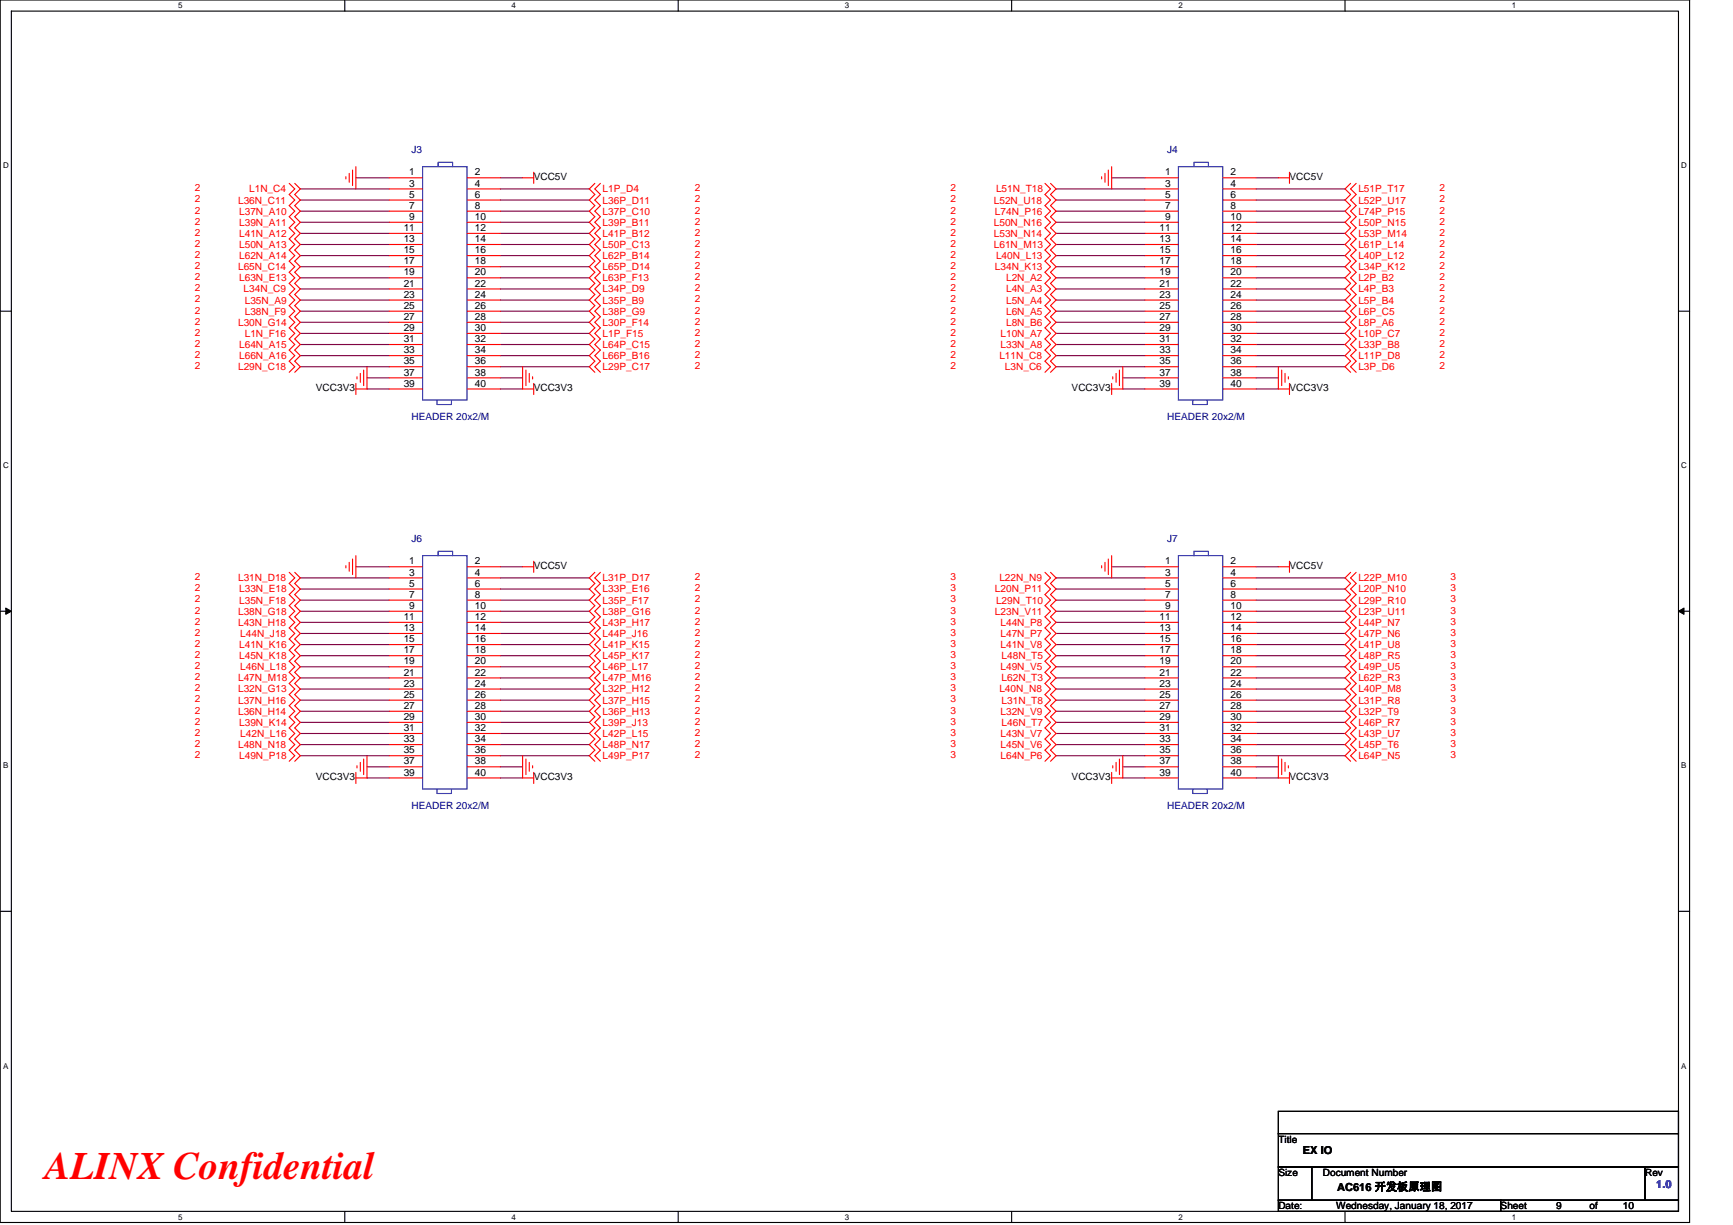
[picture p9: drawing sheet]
<svg xmlns="http://www.w3.org/2000/svg" width="297mm" height="210mm" viewBox="0 0 297 210" stroke-linecap="round" stroke-linejoin="round" font-family="sans-serif">
<path d="M0 0h289.6v209.5h-289.6zM1.9 1.9h285.8v205.7h-285.8z" fill="none" stroke="#000" stroke-width=".19"/>
<g fill="#fff">
<path d="M30.5 .2h.8v1.5h-.8z"/>
<path d="M30.5 207.8h.8v1.6h-.8z"/>
</g>
<path d="M59.1 0v1.9M59.1 207.6v1.9" fill="none" stroke="#000" stroke-width=".19"/>
<g fill="#fff">
<path d="M87.7 .2h.7v1.5h-.7z"/>
<path d="M87.7 207.8h.7v1.6h-.7z"/>
</g>
<path d="M116.2 0v1.9M116.2 207.6v1.9" fill="none" stroke="#000" stroke-width=".19"/>
<g fill="#fff">
<path d="M144.8 .2h.8v1.5h-.8z"/>
<path d="M144.8 207.8h.8v1.6h-.8z"/>
</g>
<path d="M173.4 0v1.9M173.4 207.6v1.9" fill="none" stroke="#000" stroke-width=".19"/>
<g fill="#fff">
<path d="M202 .2h.7v1.5h-.7z"/>
<path d="M202 207.8h.7v1.6h-.7z"/>
</g>
<path d="M230.5 0v1.9M230.5 207.6v1.9" fill="none" stroke="#000" stroke-width=".19"/>
<g fill="#fff">
<path d="M259.1 .2h.8v1.5h-.8z"/>
<path d="M259.1 207.8h.8v1.6h-.8z"/>
<path d="M.5 27.6h1v1.5h-1z"/>
<path d="M288.2 27.6h1v1.5h-1z"/>
<path d="M.5 79.1h1v1.5h-1z"/>
<path d="M288.2 79.1h1v1.5h-1z"/>
</g>
<path d="M0 53.3h1.9M287.7 53.3h1.9" fill="none" stroke="#000" stroke-width=".19"/>
<g fill="#fff">
<path d="M.5 130.5h.9v1.5h-.9z"/>
<path d="M288.2 130.5h.9v1.5h-.9z"/>
</g>
<path d="M0 104.8h1.9M287.7 104.8h1.9" fill="none" stroke="#000" stroke-width=".19"/>
<path d="M1 104.2l.9 .6-.9 .5zM287.7 104.8l.9-.6v1.1z" fill="#000" stroke="#000" stroke-width=".17"/>
<g fill="#fff">
<path d="M.5 181.9h.9v1.6h-.9z"/>
<path d="M288.2 181.9h.9v1.6h-.9z"/>
</g>
<path d="M0 156.2h1.9M287.7 156.2h1.9M219.1 190.5h68.6v3.8h-68.6zM219.1 194.3h68.6v5.7h-68.6zM219.1 200h5.7v5.7h-5.7zM219.1 205.7h38.1v1.9h-38.1zM224.8 200h57.2v5.7h-57.2zM257.2 205.7h30.5v1.9h-30.5zM282 200h5.7v5.7h-5.7z" fill="none" stroke="#000" stroke-width=".19"/>
<g fill="none" stroke="#800040" stroke-width=".19">
<path d="M51.5 32.4h15.2M51.5 34.3h15.2M51.5 36.2h15.2M51.5 38.1h15.2M61 30.5h5.7M85.8 32.4h15.2M85.8 34.3h15.2M85.8 36.2h15.2M85.8 38.1h15.2M85.8 30.5h3.8M181 32.4h15.3M181 34.3h15.3"/>
<path d="M181 36.2h15.3M181 38.1h15.3M190.5 30.5h5.8M215.3 30.5h3.8M215.3 32.4h15.2M215.3 34.3h15.2M215.3 36.2h15.2M215.3 38.1h15.2M51.5 40h15.2M51.5 41.9h15.2M51.5 43.8h15.2M51.5 45.7h15.2"/>
<path d="M51.5 47.6h15.2M51.5 49.5h15.2M51.5 51.4h15.2M51.5 53.3h15.2M51.5 55.2h15.2M51.5 57.1h15.2M51.5 59.1h15.2M85.8 40h15.2M85.8 41.9h15.2M85.8 43.8h15.2M85.8 45.7h15.2M85.8 47.6h15.2"/>
<path d="M85.8 49.5h15.2M85.8 51.4h15.2M85.8 53.3h15.2M85.8 55.2h15.2M85.8 57.1h15.2M85.8 59.1h15.2M181 40h15.3M181 41.9h15.3M181 43.8h15.3M181 45.7h15.3M181 47.6h15.3M181 49.5h15.3"/>
<path d="M181 51.4h15.3M181 53.3h15.3M181 55.2h15.3M181 57.1h15.3M181 59.1h15.3M215.3 40h15.2M215.3 41.9h15.2M215.3 43.8h15.2M215.3 45.7h15.2M215.3 47.6h15.2M215.3 49.5h15.2M215.3 51.4h15.2"/>
<path d="M215.3 53.3h15.2M215.3 55.2h15.2M215.3 57.1h15.2M215.3 59.1h15.2M51.5 62.9h15.2M51.5 61h15.2M62.9 66.7h3.8M62.9 64.8h3.8M85.8 61h15.2M85.8 62.9h15.2M85.8 64.8h3.8M85.8 66.7h3.8"/>
<path d="M181 61h15.3M181 62.9h15.3M192.4 66.7h3.9M192.4 64.8h3.9M215.3 64.8h3.8M215.3 66.7h3.8M215.3 61h15.2M215.3 62.9h15.2M51.5 99.1h15.2M61 97.2h5.7M85.8 99.1h15.2M85.8 97.2h3.8"/>
<path d="M181 99.1h15.3M190.5 97.2h5.8M215.3 97.2h3.8M215.3 99.1h15.2M51.5 101h15.2M51.5 102.9h15.2M51.5 104.8h15.2M51.5 106.7h15.2M51.5 108.6h15.2M51.5 110.5h15.2M51.5 112.4h15.2M51.5 114.3h15.2"/>
<path d="M51.5 116.2h15.2M51.5 118.1h15.2M85.8 101h15.2M85.8 102.9h15.2M85.8 104.8h15.2M85.8 106.7h15.2M85.8 108.6h15.2M85.8 110.5h15.2M85.8 112.4h15.2M85.8 114.3h15.2M85.8 116.2h15.2M85.8 118.1h15.2"/>
<path d="M181 101h15.3M181 102.9h15.3M181 104.8h15.3M181 106.7h15.3M181 108.6h15.3M181 110.5h15.3M181 112.4h15.3M181 114.3h15.3M181 116.2h15.3M181 118.1h15.3M215.3 101h15.2M215.3 102.9h15.2"/>
<path d="M215.3 104.8h15.2M215.3 106.7h15.2M215.3 108.6h15.2M215.3 110.5h15.2M215.3 112.4h15.2M215.3 114.3h15.2M215.3 116.2h15.2M215.3 118.1h15.2M51.5 120h15.2M51.5 121.9h15.2M51.5 123.8h15.2M51.5 125.7h15.2"/>
<path d="M51.5 127.6h15.2M51.5 129.5h15.2M62.9 133.3h3.8M62.9 131.4h3.8M85.8 120h15.2M85.8 121.9h15.2M85.8 123.8h15.2M85.8 125.7h15.2M85.8 127.6h15.2M85.8 129.5h15.2M85.8 131.4h3.8M85.8 133.3h3.8"/>
<path d="M181 120h15.3M181 121.9h15.3M181 123.8h15.3M181 125.7h15.3M181 127.6h15.3M181 129.5h15.3M192.4 133.3h3.9M192.4 131.4h3.9M215.3 131.4h3.8M215.3 133.3h3.8M215.3 120h15.2M215.3 121.9h15.2"/>
<path d="M215.3 123.8h15.2M215.3 125.7h15.2M215.3 127.6h15.2M215.3 129.5h15.2"/>
</g>
<g fill="none" stroke="#f00" stroke-width=".19">
<path d="M49.6 31.4l.9 1-.9 .9 .9 1-.9 .9 .9 1-.9 .9 .9 1-.9 1 .9 .9-.9 1 .9 .9-.9 1 .9 .9-.9 1 .9 .9-.9 1 .9 .9-.9 1 .9 .9-.9 1 .9 .9-.9 1 .9 .9-.9 1 .9 .9-.9 1 .9 .9-.9 1 .9 1-.9 .9 .9 1-.9 .9 .9 1-.9 .9M50.5 31.4l1 1-1 .9 1 1-1 .9 1 1-1 .9 1 1-1 1 1 .9-1 1 1 .9-1 1 1 .9-1 1 1 .9-1 1 1 .9-1 1 1 .9-1 1 1 .9-1 1 1 .9-1 1 1 .9-1 1 1 .9-1 1 1 1-1 .9 1 1-1 .9 1 1-1 .9M59.3 30.3v.4M59.9 29.7v1.5M60.4 29.1v2.7M61 28.6v3.8M66.7 30.5h5.7M66.7 32.4h5.7M66.7 34.3h5.7M66.7 36.2h5.7M66.7 38.1h5.7M80 30.5h5.8"/>
<path d="M80 32.4h5.8M80 34.3h5.8M80 36.2h5.8M80 38.1h5.8M89.6 30.5h1.9M91.5 29.5v1.9M102 31.4l-1 1 1 .9-1 1 1 .9-1 1 1 .9-1 1 1 1-1 .9 1 1-1 .9 1 1-1 .9 1 1-1 .9 1 1-1 .9 1 1-1 .9 1 1-1 .9 1 1-1 .9 1 1-1 .9 1 1-1 .9 1 1-1 1 1 .9-1 1 1 .9-1 1 1 .9M102.9 31.4l-.9 1 .9 .9-.9 1 .9 .9-.9 1 .9 .9-.9 1 .9 1-.9 .9 .9 1-.9 .9 .9 1-.9 .9 .9 1-.9 .9 .9 1-.9 .9 .9 1-.9 .9 .9 1-.9 .9 .9 1-.9 .9 .9 1-.9 .9 .9 1-.9 .9 .9 1-.9 1 .9 .9-.9 1 .9 .9-.9 1 .9 .9M179.1 31.4l1 1-1 .9 1 1-1 .9 1 1-1 .9 1 1-1 1 1 .9-1 1 1 .9-1 1 1 .9-1 1 1 .9-1 1 1 .9-1 1 1 .9-1 1 1 .9-1 1 1 .9-1 1 1 .9-1 1 1 .9-1 1 1 1-1 .9 1 1-1 .9 1 1-1 .9M180.1 31.4l.9 1-.9 .9 .9 1-.9 .9 .9 1-.9 .9 .9 1-.9 1 .9 .9-.9 1 .9 .9-.9 1 .9 .9-.9 1 .9 .9-.9 1 .9 .9-.9 1 .9 .9-.9 1 .9 .9-.9 1 .9 .9-.9 1 .9 .9-.9 1 .9 .9-.9 1 .9 1-.9 .9 .9 1-.9 .9 .9 1-.9 .9M188.8 30.3v.4M189.4 29.7v1.5"/>
<path d="M190 29.1v2.7M190.5 28.6v3.8M196.3 30.5h5.7M196.3 32.4h5.7M196.3 34.3h5.7M196.3 36.2h5.7M196.3 38.1h5.7M209.6 30.5h5.7M209.6 32.4h5.7M209.6 34.3h5.7M209.6 36.2h5.7M209.6 38.1h5.7"/>
<path d="M219.1 30.5h1.9M221 29.5v1.9M231.5 31.4l-1 1 1 .9-1 1 1 .9-1 1 1 .9-1 1 1 1-1 .9 1 1-1 .9 1 1-1 .9 1 1-1 .9 1 1-1 .9 1 1-1 .9 1 1-1 .9 1 1-1 .9 1 1-1 .9 1 1-1 .9 1 1-1 1 1 .9-1 1 1 .9-1 1 1 .9M232.4 31.4l-.9 1 .9 .9-.9 1 .9 .9-.9 1 .9 .9-.9 1 .9 1-.9 .9 .9 1-.9 .9 .9 1-.9 .9 .9 1-.9 .9 .9 1-.9 .9 .9 1-.9 .9 .9 1-.9 .9 .9 1-.9 .9 .9 1-.9 .9 .9 1-.9 .9 .9 1-.9 1 .9 .9-.9 1 .9 .9-.9 1 .9 .9M66.7 40h5.7M66.7 41.9h5.7M66.7 43.8h5.7M66.7 45.7h5.7M66.7 47.6h5.7M66.7 49.5h5.7M66.7 51.4h5.7M66.7 53.3h5.7"/>
<path d="M66.7 55.2h5.7M66.7 57.1h5.7M66.7 59.1h5.7M80 40h5.8M80 41.9h5.8M80 43.8h5.8M80 45.7h5.8M80 47.6h5.8M80 49.5h5.8M80 51.4h5.8M80 53.3h5.8M80 55.2h5.8"/>
<path d="M80 57.1h5.8M80 59.1h5.8M196.3 40h5.7M196.3 41.9h5.7M196.3 43.8h5.7M196.3 45.7h5.7M196.3 47.6h5.7M196.3 49.5h5.7M196.3 51.4h5.7M196.3 53.3h5.7M196.3 55.2h5.7M196.3 57.1h5.7"/>
<path d="M196.3 59.1h5.7M209.6 40h5.7M209.6 41.9h5.7M209.6 43.8h5.7M209.6 45.7h5.7M209.6 47.6h5.7M209.6 49.5h5.7M209.6 51.4h5.7M209.6 53.3h5.7M209.6 55.2h5.7M209.6 57.1h5.7M209.6 59.1h5.7"/>
<path d="M61 65.7v1.9M61.2 64.6v.4M61.8 64v1.5M62.3 63.4v2.7M62.9 62.9v3.8h-1.9M66.7 61h5.7M66.7 62.9h5.7M66.7 64.8h5.7M66.7 66.7h5.7M80 61h5.8M80 62.9h5.8M80 64.8h5.8"/>
<path d="M80 66.7h5.8M89.6 62.9v3.8h1.9M90.1 63.4v2.7M90.7 64v1.5M91.3 64.6v.4M91.5 65.7v1.9M190.5 65.7v1.9M190.7 64.6v.4M191.3 64v1.5M191.9 63.4v2.7M192.4 62.9v3.8h-1.9M196.3 61h5.7"/>
<path d="M196.3 62.9h5.7M196.3 64.8h5.7M196.3 66.7h5.7M209.6 61h5.7M209.6 62.9h5.7M209.6 64.8h5.7M209.6 66.7h5.7M219.1 62.9v3.8h1.9M219.7 63.4v2.7M220.3 64v1.5M220.8 64.6v.4M221 65.7v1.9"/>
<path d="M49.6 98.1l.9 1-.9 .9 .9 1-.9 .9 .9 1-.9 .9 .9 1-.9 .9 .9 1-.9 .9 .9 1-.9 .9 .9 1-.9 .9 .9 1-.9 .9 .9 1-.9 1 .9 .9-.9 1 .9 .9-.9 1 .9 .9-.9 1 .9 .9-.9 1 .9 .9-.9 1 .9 .9-.9 1 .9 .9-.9 1 .9 .9-.9 1M50.5 98.1l1 1-1 .9 1 1-1 .9 1 1-1 .9 1 1-1 .9 1 1-1 .9 1 1-1 .9 1 1-1 .9 1 1-1 .9 1 1-1 1 1 .9-1 1 1 .9-1 1 1 .9-1 1 1 .9-1 1 1 .9-1 1 1 .9-1 1 1 .9-1 1 1 .9-1 1M59.3 97v.3M59.9 96.4v1.5M60.4 95.8v2.7M61 95.3v3.8M66.7 97.2h5.7M66.7 99.1h5.7M80 97.2h5.8M80 99.1h5.8M89.6 97.2h1.9M91.5 96.2v1.9"/>
<path d="M102 98.1l-1 1 1 .9-1 1 1 .9-1 1 1 .9-1 1 1 .9-1 1 1 .9-1 1 1 .9-1 1 1 .9-1 1 1 .9-1 1 1 1-1 .9 1 1-1 .9 1 1-1 .9 1 1-1 .9 1 1-1 .9 1 1-1 .9 1 1-1 .9 1 1-1 .9 1 1M102.9 98.1l-.9 1 .9 .9-.9 1 .9 .9-.9 1 .9 .9-.9 1 .9 .9-.9 1 .9 .9-.9 1 .9 .9-.9 1 .9 .9-.9 1 .9 .9-.9 1 .9 1-.9 .9 .9 1-.9 .9 .9 1-.9 .9 .9 1-.9 .9 .9 1-.9 .9 .9 1-.9 .9 .9 1-.9 .9 .9 1-.9 .9 .9 1M179.1 98.1l1 1-1 .9 1 1-1 .9 1 1-1 .9 1 1-1 .9 1 1-1 .9 1 1-1 .9 1 1-1 .9 1 1-1 .9 1 1-1 1 1 .9-1 1 1 .9-1 1 1 .9-1 1 1 .9-1 1 1 .9-1 1 1 .9-1 1 1 .9-1 1 1 .9-1 1M180.1 98.1l.9 1-.9 .9 .9 1-.9 .9 .9 1-.9 .9 .9 1-.9 .9 .9 1-.9 .9 .9 1-.9 .9 .9 1-.9 .9 .9 1-.9 .9 .9 1-.9 1 .9 .9-.9 1 .9 .9-.9 1 .9 .9-.9 1 .9 .9-.9 1 .9 .9-.9 1 .9 .9-.9 1 .9 .9-.9 1 .9 .9-.9 1M188.8 97v.3M189.4 96.4v1.5M190 95.8v2.7M190.5 95.3v3.8M196.3 97.2h5.7M196.3 99.1h5.7M209.6 97.2h5.7M209.6 99.1h5.7"/>
<path d="M219.1 97.2h1.9M221 96.2v1.9M231.5 98.1l-1 1 1 .9-1 1 1 .9-1 1 1 .9-1 1 1 .9-1 1 1 .9-1 1 1 .9-1 1 1 .9-1 1 1 .9-1 1 1 1-1 .9 1 1-1 .9 1 1-1 .9 1 1-1 .9 1 1-1 .9 1 1-1 .9 1 1-1 .9 1 1-1 .9 1 1M232.4 98.1l-.9 1 .9 .9-.9 1 .9 .9-.9 1 .9 .9-.9 1 .9 .9-.9 1 .9 .9-.9 1 .9 .9-.9 1 .9 .9-.9 1 .9 .9-.9 1 .9 1-.9 .9 .9 1-.9 .9 .9 1-.9 .9 .9 1-.9 .9 .9 1-.9 .9 .9 1-.9 .9 .9 1-.9 .9 .9 1-.9 .9 .9 1M66.7 101h5.7M66.7 102.9h5.7M66.7 104.8h5.7M66.7 106.7h5.7M66.7 108.6h5.7M66.7 110.5h5.7M66.7 112.4h5.7M66.7 114.3h5.7"/>
<path d="M66.7 116.2h5.7M66.7 118.1h5.7M80 101h5.8M80 102.9h5.8M80 104.8h5.8M80 106.7h5.8M80 108.6h5.8M80 110.5h5.8M80 112.4h5.8M80 114.3h5.8M80 116.2h5.8M80 118.1h5.8"/>
<path d="M196.3 101h5.7M196.3 102.9h5.7M196.3 104.8h5.7M196.3 106.7h5.7M196.3 108.6h5.7M196.3 110.5h5.7M196.3 112.4h5.7M196.3 114.3h5.7M196.3 116.2h5.7M196.3 118.1h5.7M209.6 101h5.7M209.6 102.9h5.7"/>
<path d="M209.6 104.8h5.7M209.6 106.7h5.7M209.6 108.6h5.7M209.6 110.5h5.7M209.6 112.4h5.7M209.6 114.3h5.7M209.6 116.2h5.7M209.6 118.1h5.7M61 132.4v1.9M61.2 131.3v.3M61.8 130.7v1.5M62.3 130.1v2.7"/>
<path d="M62.9 129.5v3.8h-1.9M66.7 120h5.7M66.7 121.9h5.7M66.7 123.8h5.7M66.7 125.7h5.7M66.7 127.6h5.7M66.7 129.5h5.7M66.7 131.4h5.7M66.7 133.3h5.7M80 120h5.8M80 121.9h5.8M80 123.8h5.8"/>
<path d="M80 125.7h5.8M80 127.6h5.8M80 129.5h5.8M80 131.4h5.8M80 133.3h5.8M89.6 129.5v3.8h1.9M90.1 130.1v2.7M90.7 130.7v1.5M91.3 131.3v.3M91.5 132.4v1.9M190.5 132.4v1.9M190.7 131.3v.3"/>
<path d="M191.3 130.7v1.5M191.9 130.1v2.7M192.4 129.5v3.8h-1.9M196.3 120h5.7M196.3 121.9h5.7M196.3 123.8h5.7M196.3 125.7h5.7M196.3 127.6h5.7M196.3 129.5h5.7M196.3 131.4h5.7M196.3 133.3h5.7M209.6 120h5.7"/>
<path d="M209.6 121.9h5.7M209.6 123.8h5.7M209.6 125.7h5.7M209.6 127.6h5.7M209.6 129.5h5.7M209.6 131.4h5.7M209.6 133.3h5.7M219.1 129.5v3.8h1.9M219.7 130.1v2.7M220.3 130.7v1.5M220.8 131.3v.3M221 132.4v1.9"/>
</g>
<path d="M72.4 28.6h7.6v40h-7.6zM75.1 28.6v-.8h2.5v.8M202 28.6h7.6v40h-7.6zM204.6 28.6v-.8h2.5v.8M74.9 68.6v.7h2.5v-.7M204.4 68.6v.7h2.5v-.7M72.4 95.2h7.6v40.1h-7.6zM75.1 95.2v-.7h2.5v.7M202 95.2h7.6v40.1h-7.6zM204.6 95.2v-.7h2.5v.7M74.9 135.3v.7h2.5v-.7M204.4 135.3v.7h2.5v-.7" fill="none" stroke="#00f" stroke-width=".19"/>
<text font-size="6.7" fill="#f00" x="7.7" y="202.2">ALINX Confidential</text>
<g font-size="1.9">
<text x="223.3" y="197.8">EX IO</text>
<text x="229.2" y="204.1">AC616 开发板原理图</text>
</g>
<text font-size="1.9" fill="#00f" x="283.9" y="203.7">1.0</text>
<g font-size="1.7" fill="#000080">
<text x="70.5" y="26.3">J3</text>
<text x="200.1" y="26.3">J4</text>
<text x="70.5" y="72">HEADER 20x2/M</text>
<text x="200.1" y="72">HEADER 20x2/M</text>
<text x="70.5" y="93">J6</text>
<text x="200.1" y="93">J7</text>
<text x="70.5" y="138.7">HEADER 20x2/M</text>
<text x="200.1" y="138.7">HEADER 20x2/M</text>
</g>
<g font-size="1.7" fill="#f00">
<text x="33.4" y="32.8">2</text>
<text x="33.4" y="34.7">2</text>
<text x="40.8" y="34.9">L36N_C11</text>
<text x="42.7" y="33">L1N_C4</text>
<text x="103.3" y="33">L1P_D4</text>
<text x="103.3" y="34.9">L36P_D11</text>
<text x="119.1" y="32.8">2</text>
<text x="119.1" y="34.7">2</text>
<text x="162.9" y="32.8">2</text>
<text x="162.9" y="34.7">2</text>
<text x="170.3" y="34.9">L52N_U18</text>
<text x="170.7" y="33">L51N_T18</text>
<text x="232.8" y="33">L51P_T17</text>
<text x="232.8" y="34.9">L52P_U17</text>
<text x="246.7" y="32.8">2</text>
<text x="246.7" y="34.7">2</text>
<text x="33.4" y="36.6">2</text>
<text x="33.4" y="38.5">2</text>
<text x="33.4" y="40.4">2</text>
<text x="41" y="36.8">L37N_A10</text>
<text x="41" y="38.7">L39N_A11</text>
<text x="41" y="40.6">L41N_A12</text>
<text x="103.3" y="40.6">L41P_B12</text>
<text x="103.3" y="38.7">L39P_B11</text>
<text x="103.3" y="36.8">L37P_C10</text>
<text x="119.1" y="40.4">2</text>
<text x="119.1" y="38.5">2</text>
<text x="119.1" y="36.6">2</text>
<text x="162.9" y="36.6">2</text>
<text x="162.9" y="40.4">2</text>
<text x="162.9" y="38.5">2</text>
<text x="170.3" y="40.6">L53N_N14</text>
<text x="170.3" y="38.7">L50N_N16</text>
<text x="170.5" y="36.8">L74N_P16</text>
<text x="232.8" y="36.8">L74P_P15</text>
<text x="232.8" y="40.6">L53P_M14</text>
<text x="232.8" y="38.7">L50P_N15</text>
<text x="246.7" y="36.6">2</text>
<text x="246.7" y="40.4">2</text>
<text x="246.7" y="38.5">2</text>
<text x="33.4" y="42.3">2</text>
<text x="33.4" y="44.2">2</text>
<text x="33.4" y="46.1">2</text>
<text x="40.8" y="46.3">L65N_C14</text>
<text x="41" y="42.5">L50N_A13</text>
<text x="41" y="44.4">L62N_A14</text>
<text x="103.3" y="46.3">L65P_D14</text>
<text x="103.3" y="44.4">L62P_B14</text>
<text x="103.3" y="42.5">L50P_C13</text>
<text x="119.1" y="46.1">2</text>
<text x="119.1" y="44.2">2</text>
<text x="119.1" y="42.3">2</text>
<text x="162.9" y="44.2">2</text>
<text x="162.9" y="46.1">2</text>
<text x="162.9" y="42.3">2</text>
<text x="170.3" y="42.5">L61N_M13</text>
<text x="170.5" y="46.3">L34N_K13</text>
<text x="170.7" y="44.4">L40N_L13</text>
<text x="232.8" y="42.5">L61P_L14</text>
<text x="232.8" y="44.4">L40P_L12</text>
<text x="232.8" y="46.3">L34P_K12</text>
<text x="246.7" y="42.3">2</text>
<text x="246.7" y="44.2">2</text>
<text x="246.7" y="46.1">2</text>
<text x="33.4" y="51.8">2</text>
<text x="33.4" y="53.7">2</text>
<text x="33.4" y="48">2</text>
<text x="33.4" y="49.9">2</text>
<text x="41" y="48.2">L63N_E13</text>
<text x="41.8" y="50.1">L34N_C9</text>
<text x="41.9" y="52">L35N_A9</text>
<text x="41.9" y="53.9">L38N_F9</text>
<text x="103.3" y="48.2">L63P_F13</text>
<text x="103.3" y="53.9">L38P_G9</text>
<text x="103.3" y="52">L35P_B9</text>
<text x="103.3" y="50.1">L34P_D9</text>
<text x="119.1" y="48">2</text>
<text x="119.1" y="53.7">2</text>
<text x="119.1" y="51.8">2</text>
<text x="119.1" y="49.9">2</text>
<text x="162.9" y="48">2</text>
<text x="162.9" y="49.9">2</text>
<text x="162.9" y="51.8">2</text>
<text x="162.9" y="53.7">2</text>
<text x="172.4" y="48.2">L2N_A2</text>
<text x="172.4" y="50.1">L4N_A3</text>
<text x="172.4" y="52">L5N_A4</text>
<text x="172.4" y="53.9">L6N_A5</text>
<text x="232.8" y="48.2">L2P_B2</text>
<text x="232.8" y="50.1">L4P_B3</text>
<text x="232.8" y="52">L5P_B4</text>
<text x="232.8" y="53.9">L6P_C5</text>
<text x="246.7" y="48">2</text>
<text x="246.7" y="49.9">2</text>
<text x="246.7" y="51.8">2</text>
<text x="246.7" y="53.7">2</text>
<text x="33.4" y="57.6">2</text>
<text x="33.4" y="59.5">2</text>
<text x="33.4" y="55.6">2</text>
<text x="40.8" y="55.8">L30N_G14</text>
<text x="41" y="59.6">L64N_A15</text>
<text x="41.9" y="57.7">L1N_F16</text>
<text x="103.3" y="59.6">L64P_C15</text>
<text x="103.3" y="57.7">L1P_F15</text>
<text x="103.3" y="55.8">L30P_F14</text>
<text x="119.1" y="59.5">2</text>
<text x="119.1" y="57.6">2</text>
<text x="119.1" y="55.6">2</text>
<text x="162.9" y="55.6">2</text>
<text x="162.9" y="57.6">2</text>
<text x="162.9" y="59.5">2</text>
<text x="171.5" y="57.7">L10N_A7</text>
<text x="171.5" y="59.6">L33N_A8</text>
<text x="172.4" y="55.8">L8N_B6</text>
<text x="232.8" y="55.8">L8P_A6</text>
<text x="232.8" y="57.7">L10P_C7</text>
<text x="232.8" y="59.6">L33P_B8</text>
<text x="246.7" y="55.6">2</text>
<text x="246.7" y="57.6">2</text>
<text x="246.7" y="59.5">2</text>
<text x="33.4" y="61.4">2</text>
<text x="33.4" y="63.3">2</text>
<text x="40.8" y="63.5">L29N_C18</text>
<text x="41" y="61.6">L66N_A16</text>
<text x="103.3" y="63.5">L29P_C17</text>
<text x="103.3" y="61.6">L66P_B16</text>
<text x="119.1" y="63.3">2</text>
<text x="119.1" y="61.4">2</text>
<text x="162.9" y="63.3">2</text>
<text x="162.9" y="61.4">2</text>
<text x="171.3" y="61.6">L11N_C8</text>
<text x="172.3" y="63.5">L3N_C6</text>
<text x="232.8" y="63.5">L3P_D6</text>
<text x="232.8" y="61.6">L11P_D8</text>
<text x="246.7" y="63.3">2</text>
<text x="246.7" y="61.4">2</text>
<text x="33.4" y="101.4">2</text>
<text x="33.4" y="99.5">2</text>
<text x="40.8" y="99.7">L31N_D18</text>
<text x="41" y="101.6">L33N_E18</text>
<text x="103.3" y="101.6">L33P_E16</text>
<text x="103.3" y="99.7">L31P_D17</text>
<text x="119.1" y="101.4">2</text>
<text x="119.1" y="99.5">2</text>
<text x="162.9" y="101.4">3</text>
<text x="162.9" y="99.5">3</text>
<text x="170.5" y="101.6">L20N_P11</text>
<text x="171.3" y="99.7">L22N_N9</text>
<text x="232.8" y="99.7">L22P_M10</text>
<text x="232.8" y="101.6">L20P_N10</text>
<text x="248.6" y="99.5">3</text>
<text x="248.6" y="101.4">3</text>
<text x="33.4" y="103.3">2</text>
<text x="33.4" y="107.1">2</text>
<text x="33.4" y="105.2">2</text>
<text x="40.8" y="107.3">L43N_H18</text>
<text x="40.8" y="105.4">L38N_G18</text>
<text x="41" y="103.5">L35N_F18</text>
<text x="103.3" y="107.3">L43P_H17</text>
<text x="103.3" y="105.4">L38P_G16</text>
<text x="103.3" y="103.5">L35P_F17</text>
<text x="119.1" y="107.1">2</text>
<text x="119.1" y="105.2">2</text>
<text x="119.1" y="103.3">2</text>
<text x="162.9" y="103.3">3</text>
<text x="162.9" y="107.1">3</text>
<text x="162.9" y="105.2">3</text>
<text x="170.5" y="105.4">L23N_V11</text>
<text x="170.7" y="103.5">L29N_T10</text>
<text x="171.5" y="107.3">L44N_P8</text>
<text x="232.8" y="107.3">L44P_N7</text>
<text x="232.8" y="103.5">L29P_R10</text>
<text x="232.8" y="105.4">L23P_U11</text>
<text x="248.6" y="107.1">3</text>
<text x="248.6" y="103.3">3</text>
<text x="248.6" y="105.2">3</text>
<text x="33.4" y="109">2</text>
<text x="33.4" y="112.8">2</text>
<text x="33.4" y="110.9">2</text>
<text x="41" y="113">L45N_K18</text>
<text x="41" y="111.1">L41N_K16</text>
<text x="41.2" y="109.2">L44N_J18</text>
<text x="103.3" y="113">L45P_K17</text>
<text x="103.3" y="109.2">L44P_J16</text>
<text x="103.3" y="111.1">L41P_K15</text>
<text x="119.1" y="112.8">2</text>
<text x="119.1" y="109">2</text>
<text x="119.1" y="110.9">2</text>
<text x="162.9" y="109">3</text>
<text x="162.9" y="110.9">3</text>
<text x="162.9" y="112.8">3</text>
<text x="171.5" y="109.2">L47N_P7</text>
<text x="171.5" y="111.1">L41N_V8</text>
<text x="171.7" y="113">L48N_T5</text>
<text x="232.8" y="113">L48P_R5</text>
<text x="232.8" y="109.2">L47P_N6</text>
<text x="232.8" y="111.1">L41P_U8</text>
<text x="248.6" y="112.8">3</text>
<text x="248.6" y="109">3</text>
<text x="248.6" y="110.9">3</text>
<text x="33.4" y="114.7">2</text>
<text x="33.4" y="116.6">2</text>
<text x="33.4" y="118.5">2</text>
<text x="40.8" y="116.8">L47N_M18</text>
<text x="40.8" y="118.7">L32N_G13</text>
<text x="41.2" y="114.9">L46N_L18</text>
<text x="103.3" y="116.8">L47P_M16</text>
<text x="103.3" y="114.9">L46P_L17</text>
<text x="103.3" y="118.7">L32P_H12</text>
<text x="119.1" y="116.6">2</text>
<text x="119.1" y="114.7">2</text>
<text x="119.1" y="118.5">2</text>
<text x="162.9" y="114.7">3</text>
<text x="162.9" y="118.5">3</text>
<text x="162.9" y="116.6">3</text>
<text x="171.3" y="118.7">L40N_N8</text>
<text x="171.5" y="114.9">L49N_V5</text>
<text x="171.7" y="116.8">L62N_T3</text>
<text x="232.8" y="116.8">L62P_R3</text>
<text x="232.8" y="114.9">L49P_U5</text>
<text x="232.8" y="118.7">L40P_M8</text>
<text x="248.6" y="116.6">3</text>
<text x="248.6" y="114.7">3</text>
<text x="248.6" y="118.5">3</text>
<text x="33.4" y="124.2">2</text>
<text x="33.4" y="120.4">2</text>
<text x="33.4" y="122.3">2</text>
<text x="40.8" y="120.6">L37N_H16</text>
<text x="40.8" y="122.5">L36N_H14</text>
<text x="41" y="124.4">L39N_K14</text>
<text x="103.3" y="124.4">L39P_J13</text>
<text x="103.3" y="120.6">L37P_H15</text>
<text x="103.3" y="122.5">L36P_H13</text>
<text x="119.1" y="124.2">2</text>
<text x="119.1" y="120.4">2</text>
<text x="119.1" y="122.3">2</text>
<text x="162.9" y="122.3">3</text>
<text x="162.9" y="124.2">3</text>
<text x="162.9" y="120.4">3</text>
<text x="171.5" y="122.5">L32N_V9</text>
<text x="171.7" y="124.4">L46N_T7</text>
<text x="171.7" y="120.6">L31N_T8</text>
<text x="232.8" y="124.4">L46P_R7</text>
<text x="232.8" y="122.5">L32P_T9</text>
<text x="232.8" y="120.6">L31P_R8</text>
<text x="248.6" y="124.2">3</text>
<text x="248.6" y="122.3">3</text>
<text x="248.6" y="120.4">3</text>
<text x="33.4" y="126.1">2</text>
<text x="33.4" y="129.9">2</text>
<text x="33.4" y="128">2</text>
<text x="40.8" y="128.2">L48N_N18</text>
<text x="41" y="130.1">L49N_P18</text>
<text x="41.2" y="126.3">L42N_L16</text>
<text x="103.3" y="130.1">L49P_P17</text>
<text x="103.3" y="128.2">L48P_N17</text>
<text x="103.3" y="126.3">L42P_L15</text>
<text x="119.1" y="129.9">2</text>
<text x="119.1" y="128">2</text>
<text x="119.1" y="126.1">2</text>
<text x="162.9" y="129.9">3</text>
<text x="162.9" y="128">3</text>
<text x="162.9" y="126.1">3</text>
<text x="171.5" y="130.1">L64N_P6</text>
<text x="171.5" y="128.2">L45N_V6</text>
<text x="171.5" y="126.3">L43N_V7</text>
<text x="232.8" y="130.1">L64P_N5</text>
<text x="232.8" y="128.2">L45P_T6</text>
<text x="232.8" y="126.3">L43P_U7</text>
<text x="248.6" y="129.9">3</text>
<text x="248.6" y="128">3</text>
<text x="248.6" y="126.1">3</text>
</g>
<g font-size="1.7">
<text x="70.1" y="30.1">1</text>
<text x="70.1" y="32">3</text>
<text x="70.1" y="33.9">5</text>
<text x="70.1" y="35.8">7</text>
<text x="81.4" y="30.1">2</text>
<text x="81.4" y="32">4</text>
<text x="81.4" y="33.9">6</text>
<text x="81.4" y="35.8">8</text>
<text x="91.5" y="30.9">VCC5V</text>
<text x="199.7" y="30.1">1</text>
<text x="199.7" y="32">3</text>
<text x="199.7" y="33.9">5</text>
<text x="199.7" y="35.8">7</text>
<text x="210.9" y="30.1">2</text>
<text x="210.9" y="32">4</text>
<text x="210.9" y="33.9">6</text>
<text x="210.9" y="35.8">8</text>
<text x="221" y="30.9">VCC5V</text>
<text x="69.2" y="39.6">11</text>
<text x="69.2" y="41.5">13</text>
<text x="70.1" y="37.7">9</text>
<text x="81.4" y="37.7">10</text>
<text x="81.4" y="39.6">12</text>
<text x="81.4" y="41.5">14</text>
<text x="198.7" y="39.6">11</text>
<text x="198.7" y="41.5">13</text>
<text x="199.7" y="37.7">9</text>
<text x="210.9" y="37.7">10</text>
<text x="210.9" y="39.6">12</text>
<text x="210.9" y="41.5">14</text>
<text x="69.2" y="43.4">15</text>
<text x="69.2" y="45.3">17</text>
<text x="69.2" y="47.2">19</text>
<text x="81.4" y="43.4">16</text>
<text x="81.4" y="45.3">18</text>
<text x="81.4" y="47.2">20</text>
<text x="198.7" y="43.4">15</text>
<text x="198.7" y="45.3">17</text>
<text x="198.7" y="47.2">19</text>
<text x="210.9" y="43.4">16</text>
<text x="210.9" y="45.3">18</text>
<text x="210.9" y="47.2">20</text>
<text x="69.2" y="49.1">21</text>
<text x="69.2" y="51">23</text>
<text x="69.2" y="52.9">25</text>
<text x="81.4" y="49.1">22</text>
<text x="81.4" y="51">24</text>
<text x="81.4" y="52.9">26</text>
<text x="198.7" y="49.1">21</text>
<text x="198.7" y="51">23</text>
<text x="198.7" y="52.9">25</text>
<text x="210.9" y="49.1">22</text>
<text x="210.9" y="51">24</text>
<text x="210.9" y="52.9">26</text>
<text x="69.2" y="54.8">27</text>
<text x="69.2" y="56.7">29</text>
<text x="69.2" y="58.7">31</text>
<text x="81.4" y="54.8">28</text>
<text x="81.4" y="56.7">30</text>
<text x="81.4" y="58.7">32</text>
<text x="198.7" y="54.8">27</text>
<text x="198.7" y="56.7">29</text>
<text x="198.7" y="58.7">31</text>
<text x="210.9" y="54.8">28</text>
<text x="210.9" y="56.7">30</text>
<text x="210.9" y="58.7">32</text>
<text x="69.2" y="60.6">33</text>
<text x="69.2" y="62.5">35</text>
<text x="69.2" y="64.4">37</text>
<text x="81.4" y="60.6">34</text>
<text x="81.4" y="62.5">36</text>
<text x="81.4" y="64.4">38</text>
<text x="198.7" y="60.6">33</text>
<text x="198.7" y="62.5">35</text>
<text x="198.7" y="64.4">37</text>
<text x="210.9" y="60.6">34</text>
<text x="210.9" y="62.5">36</text>
<text x="210.9" y="64.4">38</text>
<text x="54.1" y="67.1">VCC3V3</text>
<text x="69.2" y="66.3">39</text>
<text x="81.4" y="66.3">40</text>
<text x="91.5" y="67.1">VCC3V3</text>
<text x="183.7" y="67.1">VCC3V3</text>
<text x="198.7" y="66.3">39</text>
<text x="210.9" y="66.3">40</text>
<text x="221" y="67.1">VCC3V3</text>
<text x="70.1" y="96.8">1</text>
<text x="70.1" y="98.7">3</text>
<text x="70.1" y="100.6">5</text>
<text x="81.4" y="96.8">2</text>
<text x="81.4" y="98.7">4</text>
<text x="81.4" y="100.6">6</text>
<text x="91.5" y="97.6">VCC5V</text>
<text x="199.7" y="96.8">1</text>
<text x="199.7" y="98.7">3</text>
<text x="199.7" y="100.6">5</text>
<text x="210.9" y="96.8">2</text>
<text x="210.9" y="98.7">4</text>
<text x="210.9" y="100.6">6</text>
<text x="221" y="97.6">VCC5V</text>
<text x="69.2" y="106.3">11</text>
<text x="70.1" y="102.5">7</text>
<text x="70.1" y="104.4">9</text>
<text x="81.4" y="102.5">8</text>
<text x="81.4" y="104.4">10</text>
<text x="81.4" y="106.3">12</text>
<text x="198.7" y="106.3">11</text>
<text x="199.7" y="102.5">7</text>
<text x="199.7" y="104.4">9</text>
<text x="210.9" y="102.5">8</text>
<text x="210.9" y="104.4">10</text>
<text x="210.9" y="106.3">12</text>
<text x="69.2" y="108.2">13</text>
<text x="69.2" y="110.1">15</text>
<text x="69.2" y="112">17</text>
<text x="69.2" y="113.9">19</text>
<text x="81.4" y="108.2">14</text>
<text x="81.4" y="110.1">16</text>
<text x="81.4" y="112">18</text>
<text x="81.4" y="113.9">20</text>
<text x="198.7" y="108.2">13</text>
<text x="198.7" y="110.1">15</text>
<text x="198.7" y="112">17</text>
<text x="198.7" y="113.9">19</text>
<text x="210.9" y="108.2">14</text>
<text x="210.9" y="110.1">16</text>
<text x="210.9" y="112">18</text>
<text x="210.9" y="113.9">20</text>
<text x="69.2" y="115.8">21</text>
<text x="69.2" y="117.7">23</text>
<text x="69.2" y="119.6">25</text>
<text x="81.4" y="115.8">22</text>
<text x="81.4" y="117.7">24</text>
<text x="81.4" y="119.6">26</text>
<text x="198.7" y="115.8">21</text>
<text x="198.7" y="117.7">23</text>
<text x="198.7" y="119.6">25</text>
<text x="210.9" y="115.8">22</text>
<text x="210.9" y="117.7">24</text>
<text x="210.9" y="119.6">26</text>
<text x="69.2" y="121.5">27</text>
<text x="69.2" y="123.4">29</text>
<text x="69.2" y="125.3">31</text>
<text x="81.4" y="121.5">28</text>
<text x="81.4" y="123.4">30</text>
<text x="81.4" y="125.3">32</text>
<text x="198.7" y="121.5">27</text>
<text x="198.7" y="123.4">29</text>
<text x="198.7" y="125.3">31</text>
<text x="210.9" y="121.5">28</text>
<text x="210.9" y="123.4">30</text>
<text x="210.9" y="125.3">32</text>
<text x="69.2" y="127.2">33</text>
<text x="69.2" y="129.1">35</text>
<text x="69.2" y="131">37</text>
<text x="81.4" y="127.2">34</text>
<text x="81.4" y="129.1">36</text>
<text x="81.4" y="131">38</text>
<text x="198.7" y="127.2">33</text>
<text x="198.7" y="129.1">35</text>
<text x="198.7" y="131">37</text>
<text x="210.9" y="127.2">34</text>
<text x="210.9" y="129.1">36</text>
<text x="210.9" y="131">38</text>
<text x="54.1" y="133.8">VCC3V3</text>
<text x="69.2" y="132.9">39</text>
<text x="81.4" y="132.9">40</text>
<text x="91.5" y="133.8">VCC3V3</text>
<text x="183.7" y="133.8">VCC3V3</text>
<text x="198.7" y="132.9">39</text>
<text x="210.9" y="132.9">40</text>
<text x="221" y="133.8">VCC3V3</text>
<text x="219.1" y="195.9">Title</text>
<text x="219.1" y="201.6">Size</text>
<text x="226.7" y="201.6">Document Number</text>
<text x="282" y="201.6">Rev</text>
<text x="219.1" y="207.3">Date:</text>
<text x="229" y="207.3">Wednesday, January 18, 2017</text>
<text x="257.2" y="207.3">Sheet</text>
<text x="266.7" y="207.3">9</text>
<text x="272.5" y="207.3">of</text>
<text x="278.2" y="207.3">10</text>
</g>
<g font-size="1.4">
<text x="30.5" y="1.4">5</text>
<text x="87.7" y="1.4">4</text>
<text x="144.8" y="1.4">3</text>
<text x="202" y="1.4">2</text>
<text x="259.1" y="1.4">1</text>
<text x=".5" y="28.9">D</text>
<text x="288.2" y="28.9">D</text>
<text x=".5" y="80.3">C</text>
<text x="288.2" y="80.3">C</text>
<text x=".5" y="131.7">B</text>
<text x="288.2" y="131.7">B</text>
<text x=".5" y="183.2">A</text>
<text x="288.2" y="183.2">A</text>
<text x="30.5" y="209.1">5</text>
<text x="87.7" y="209.1">4</text>
<text x="144.8" y="209.1">3</text>
<text x="202" y="209.1">2</text>
<text x="259.1" y="209.1">1</text>
</g>
</svg>
